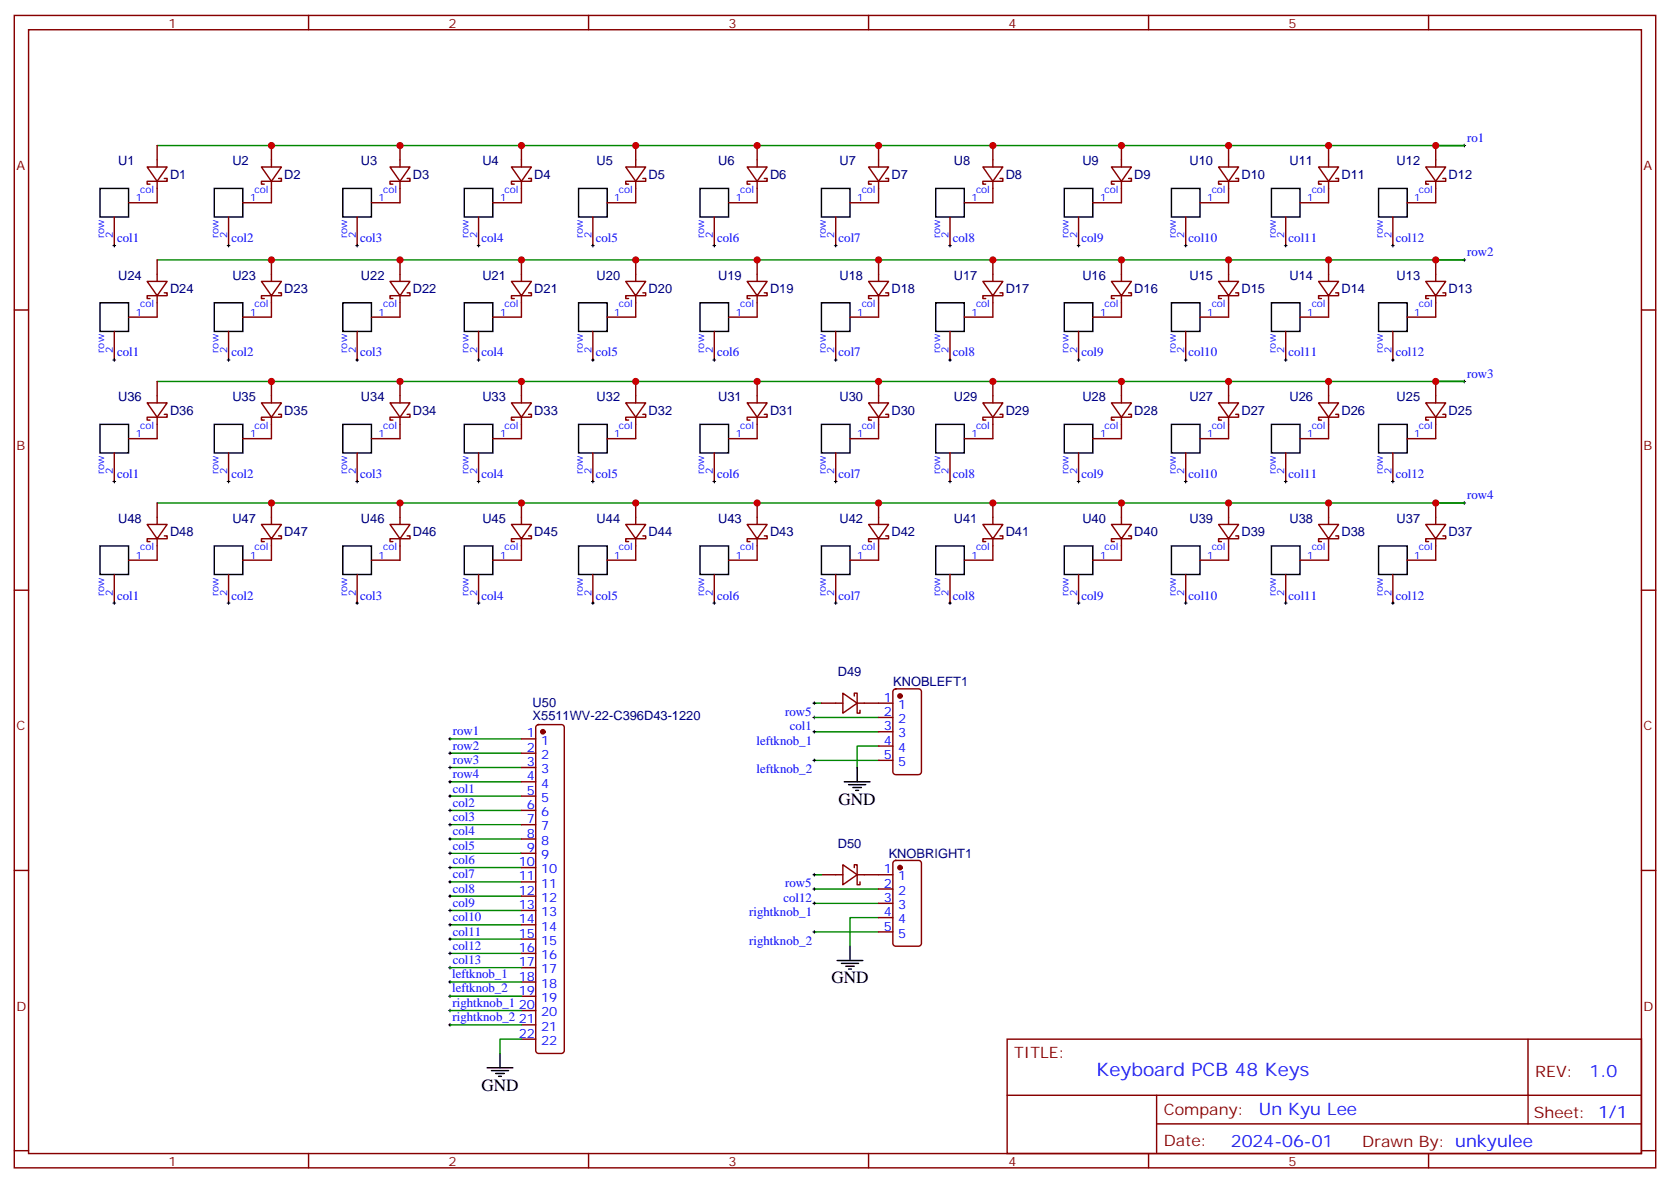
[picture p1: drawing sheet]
<svg xmlns="http://www.w3.org/2000/svg" width="412mm" height="292mm" viewBox="0 0 412 292" stroke-linecap="round" stroke-linejoin="round" font-family="sans-serif">
<g fill="none" stroke="#870000" stroke-width=".35">
<path d="M3.5 3.8h405.4v284.3h-405.4zM7.1 7.3h398.2v277.3h-398.2zM76.2 3.8v3.5M145.3 3.8v3.5M214.5 3.8v3.5M283.6 3.8v3.5M352.8 3.8v3.5M38.8 35.9v5.3M67 35.9v5.3M98.8 35.9v5.3M128.8 35.9v5.3M157 35.9v5.3"/>
<path d="M187 35.9v5.3M217 35.9v5.3M245.2 35.9v5.3M276.9 35.9v5.3M303.4 35.9v5.3M328.1 35.9v5.3M354.5 35.9v5.3M28.2 53.6v7M36.3 41.2h5l-2.5 3.5zM38.8 44.7v5.3h-7.1M40.6 44h.7v.7h-5v.7h.7M56.4 53.6v7"/>
<path d="M64.6 41.2h4.9l-2.5 3.5zM67 44.7v5.3h-7M68.8 44h.7v.7h-4.9v.7h.7M88.2 53.6v7M96.3 41.2h4.9l-2.4 3.5zM98.8 44.7v5.3h-7.1M100.5 44h.7v.7h-4.9v.7h.7M118.2 53.6v7M126.3 41.2h4.9l-2.4 3.5zM128.8 44.7v5.3h-7.1M130.5 44h.7v.7h-4.9v.7h.7M146.4 53.6v7"/>
<path d="M154.5 41.2h5l-2.5 3.5zM157 44.7v5.3h-7.1M158.7 44h.8v.7h-5v.7h.7M176.4 53.6v7M184.5 41.2h4.9l-2.4 3.5zM187 44.7v5.3h-7.1M188.7 44h.7v.7h-4.9v.7h.7M206.4 53.6v7M214.5 41.2h4.9l-2.4 3.5zM217 44.7v5.3h-7.1M218.7 44h.7v.7h-4.9v.7h.7M234.6 53.6v7"/>
<path d="M242.7 41.2h4.9l-2.4 3.5zM245.2 44.7v5.3h-7.1M246.9 44h.7v.7h-4.9v.7h.7M266.3 53.6v7M274.5 41.2h4.9l-2.5 3.5zM276.9 44.7v5.3h-7M278.7 44h.7v.7h-4.9v.7h.7M292.8 53.6v7M300.9 41.2h5l-2.5 3.5zM303.4 44.7v5.3h-7.1M305.2 44h.7v.7h-5v.7h.7M317.5 53.6v7"/>
<path d="M325.6 41.2h5l-2.5 3.5zM328.1 44.7v5.3h-7.1M329.8 44h.8v.7h-5v.7h.7M344 53.6v7M352.1 41.2h4.9l-2.5 3.5zM354.5 44.7v5.3h-7M356.3 44h.7v.7h-4.9v.7h.7M3.5 76.5h3.6M36.3 69.4h5l-2.5 3.6zM38.8 73v5.2h-7.1M38.8 64.1v5.3M40.6 72.2h.7v.8h-5v.7h.7"/>
<path d="M64.6 69.4h4.9l-2.5 3.6zM67 73v5.2h-7M67 64.1v5.3M68.8 72.2h.7v.8h-4.9v.7h.7M96.3 69.4h4.9l-2.4 3.6zM98.8 73v5.2h-7.1M98.8 64.1v5.3M100.5 72.2h.7v.8h-4.9v.7h.7M126.3 69.4h4.9l-2.4 3.6zM128.8 73v5.2h-7.1M128.8 64.1v5.3M130.5 72.2h.7v.8h-4.9v.7h.7"/>
<path d="M154.5 69.4h5l-2.5 3.6zM157 73v5.2h-7.1M157 64.1v5.3M158.7 72.2h.8v.8h-5v.7h.7M184.5 69.4h4.9l-2.4 3.6zM187 73v5.2h-7.1M187 64.1v5.3M188.7 72.2h.7v.8h-4.9v.7h.7M214.5 69.4h4.9l-2.4 3.6zM217 73v5.2h-7.1M217 64.1v5.3M218.7 72.2h.7v.8h-4.9v.7h.7"/>
<path d="M242.7 69.4h4.9l-2.4 3.6zM245.2 73v5.2h-7.1M245.2 64.1v5.3M246.9 72.2h.7v.8h-4.9v.7h.7M274.5 69.4h4.9l-2.5 3.6zM276.9 73v5.2h-7M276.9 64.1v5.3M278.7 72.2h.7v.8h-4.9v.7h.7M300.9 69.4h5l-2.5 3.6zM303.4 73v5.2h-7.1M303.4 64.1v5.3M305.2 72.2h.7v.8h-5v.7h.7"/>
<path d="M325.6 69.4h5l-2.5 3.6zM328.1 73v5.2h-7.1M328.1 64.1v5.3M329.8 72.2h.8v.8h-5v.7h.7M352.1 69.4h4.9l-2.5 3.6zM354.5 73v5.2h-7M354.5 64.1v5.3M356.3 72.2h.7v.8h-4.9v.7h.7M405.3 76.5h3.6M28.2 81.8v7M36.3 99.4h5l-2.5 3.5zM38.8 94.1v5.3"/>
<path d="M56.4 81.8v7M64.6 99.4h4.9l-2.5 3.5zM67 94.1v5.3M88.2 81.8v7M96.3 99.4h4.9l-2.4 3.5zM98.8 94.1v5.3M118.2 81.8v7M126.3 99.4h4.9l-2.4 3.5zM128.8 94.1v5.3M146.4 81.8v7M154.5 99.4h5l-2.5 3.5zM157 94.1v5.3"/>
<path d="M176.4 81.8v7M184.5 99.4h4.9l-2.4 3.5zM187 94.1v5.3M206.4 81.8v7M214.5 99.4h4.9l-2.4 3.5zM217 94.1v5.3M234.6 81.8v7M242.7 99.4h4.9l-2.4 3.5zM245.2 94.1v5.3M266.3 81.8v7M274.5 99.4h4.9l-2.5 3.5zM276.9 94.1v5.3"/>
<path d="M292.8 81.8v7M300.9 99.4h5l-2.5 3.5zM303.4 94.1v5.3M317.5 81.8v7M325.6 99.4h5l-2.5 3.5zM328.1 94.1v5.3M344 81.8v7M352.1 99.4h4.9l-2.5 3.5zM354.5 94.1v5.3M28.2 111.8v7M38.8 102.9v5.3h-7.1M40.6 102.2h.7v.7h-5v.7h.7"/>
<path d="M56.4 111.8v7M67 102.9v5.3h-7M68.8 102.2h.7v.7h-4.9v.7h.7M88.2 111.8v7M98.8 102.9v5.3h-7.1M100.5 102.2h.7v.7h-4.9v.7h.7M118.2 111.8v7M128.8 102.9v5.3h-7.1M130.5 102.2h.7v.7h-4.9v.7h.7M146.4 111.8v7M157 102.9v5.3h-7.1M158.7 102.2h.8v.7h-5v.7h.7"/>
<path d="M176.4 111.8v7M187 102.9v5.3h-7.1M188.7 102.2h.7v.7h-4.9v.7h.7M206.4 111.8v7M217 102.9v5.3h-7.1M218.7 102.2h.7v.7h-4.9v.7h.7M234.6 111.8v7M245.2 102.9v5.3h-7.1M246.9 102.2h.7v.7h-4.9v.7h.7M266.3 111.8v7M276.9 102.9v5.3h-7M278.7 102.2h.7v.7h-4.9v.7h.7"/>
<path d="M292.8 111.8v7M303.4 102.9v5.3h-7.1M305.2 102.2h.7v.7h-5v.7h.7M317.5 111.8v7M328.1 102.9v5.3h-7.1M329.8 102.2h.8v.7h-5v.7h.7M344 111.8v7M354.5 102.9v5.3h-7M356.3 102.2h.7v.7h-4.9v.7h.7M36.3 129.4h5l-2.5 3.5zM38.8 132.9v5.3h-7.1M38.8 124.1v5.3"/>
<path d="M40.6 132.2h.7v.7h-5v.7h.7M64.6 129.4h4.9l-2.5 3.5zM67 132.9v5.3h-7M67 124.1v5.3M68.8 132.2h.7v.7h-4.9v.7h.7M96.3 129.4h4.9l-2.4 3.5zM98.8 132.9v5.3h-7.1M98.8 124.1v5.3M100.5 132.2h.7v.7h-4.9v.7h.7M126.3 129.4h4.9l-2.4 3.5zM128.8 132.9v5.3h-7.1M128.8 124.1v5.3"/>
<path d="M130.5 132.2h.7v.7h-4.9v.7h.7M154.5 129.4h5l-2.5 3.5zM157 132.9v5.3h-7.1M157 124.1v5.3M158.7 132.2h.8v.7h-5v.7h.7M184.5 129.4h4.9l-2.4 3.5zM187 132.9v5.3h-7.1M187 124.1v5.3M188.7 132.2h.7v.7h-4.9v.7h.7M214.5 129.4h4.9l-2.4 3.5zM217 132.9v5.3h-7.1M217 124.1v5.3"/>
<path d="M218.7 132.2h.7v.7h-4.9v.7h.7M242.7 129.4h4.9l-2.4 3.5zM245.2 132.9v5.3h-7.1M245.2 124.1v5.3M246.9 132.2h.7v.7h-4.9v.7h.7M274.5 129.4h4.9l-2.5 3.5zM276.9 132.9v5.3h-7M276.9 124.1v5.3M278.7 132.2h.7v.7h-4.9v.7h.7M300.9 129.4h5l-2.5 3.5zM303.4 132.9v5.3h-7.1M303.4 124.1v5.3"/>
<path d="M305.2 132.2h.7v.7h-5v.7h.7M325.6 129.4h5l-2.5 3.5zM328.1 132.9v5.3h-7.1M328.1 124.1v5.3M329.8 132.2h.8v.7h-5v.7h.7M352.1 129.4h4.9l-2.5 3.5zM354.5 132.9v5.3h-7M354.5 124.1v5.3M356.3 132.2h.7v.7h-4.9v.7h.7M3.5 145.6h3.6M28.2 141.7v7.1M56.4 141.7v7.1"/>
<path d="M88.2 141.7v7.1M118.2 141.7v7.1M146.4 141.7v7.1M176.4 141.7v7.1M206.4 141.7v7.1M234.6 141.7v7.1M266.3 141.7v7.1M292.8 141.7v7.1M317.5 141.7v7.1M344 141.7v7.1M405.3 145.6h3.6M132.5 179l.5-.2h5.6a.71 .71 0 0 1 .7 .7v79.7a.76 .76 0 0 1-.7 .7h-5.6a.76 .76 0 0 1-.7-.7v-79.7z"/>
<path d="M202.8 173.5h5.3M208.1 171l3.6 2.5-3.6 2.5zM211 171.7v-.7h.7v5h.7v-.7M211.7 173.5h8.8M217 177h3.5M220.7 170.2l.5-.2h5.6a.71 .71 0 0 1 .7 .7v19.7a.76 .76 0 0 1-.7 .7h-5.6a.76 .76 0 0 1-.7-.7v-19.7zM128.8 182.3h3.5M128.8 185.8h3.5M128.8 189.4h3.5M128.8 192.9h3.5M128.8 196.4h3.5M128.8 200h3.5"/>
<path d="M217 180.6h3.5M217 184.1h3.5M217 187.6h3.5M3.5 214.8h3.6M128.8 203.5h3.5M128.8 207h3.5M128.8 210.5h3.5M128.8 214.1h3.5M128.8 217.6h3.5M202.8 215.8h5.3M208.1 213.4l3.6 2.4-3.6 2.5zM211 214.1v-.7h.7v4.9h.7v-.7"/>
<path d="M211.7 215.8h8.8M217 219.4h3.5M220.7 212.5l.5-.2h5.6a.71 .71 0 0 1 .7 .7v19.8a.76 .76 0 0 1-.7 .7h-5.6a.76 .76 0 0 1-.7-.7v-19.8zM405.3 214.8h3.6M128.8 221.1h3.5M128.8 224.6h3.5M128.8 228.2h3.5M128.8 231.7h3.5M128.8 235.2h3.5M128.8 238.8h3.5M217 222.9h3.5M217 226.4h3.5"/>
<path d="M217 229.9h3.5M128.8 242.3h3.5M128.8 245.8h3.5M128.8 249.3h3.5M128.8 252.9h3.5M128.8 256.4h3.5M248.7 256.4h156.6v28.2h-156.6zM377.3 256.4v20.9M248.7 270.2h156.5M285.6 277.3h119.6M285.6 270.2v14.2M3.5 283.9h3.6"/>
<path d="M76.2 284.6v3.5M145.3 284.6v3.5M214.5 284.6v3.5M283.6 284.6v3.5M352.8 284.6v3.5M405.3 283.9h3.6"/>
</g>
<g fill="none" stroke="#000" stroke-width=".35">
<path d="M24.7 46.5h7v7.1h-7zM52.9 46.5h7.1v7.1h-7.1zM84.7 46.5h7v7.1h-7zM114.7 46.5h7v7.1h-7zM142.9 46.5h7v7.1h-7zM172.9 46.5h7v7.1h-7zM202.8 46.5h7.1v7.1h-7.1zM231.1 46.5h7v7.1h-7zM262.8 46.5h7.1v7.1h-7.1zM289.3 46.5h7v7.1h-7zM314 46.5h7v7.1h-7zM340.4 46.5h7.1v7.1h-7.1z"/>
<path d="M24.7 74.7h7v7.1h-7zM52.9 74.7h7.1v7.1h-7.1zM84.7 74.7h7v7.1h-7zM114.7 74.7h7v7.1h-7zM142.9 74.7h7v7.1h-7zM172.9 74.7h7v7.1h-7zM202.8 74.7h7.1v7.1h-7.1zM231.1 74.7h7v7.1h-7zM262.8 74.7h7.1v7.1h-7.1zM289.3 74.7h7v7.1h-7zM314 74.7h7v7.1h-7zM340.4 74.7h7.1v7.1h-7.1z"/>
<path d="M24.7 104.7h7v7.1h-7zM52.9 104.7h7.1v7.1h-7.1zM84.7 104.7h7v7.1h-7zM114.7 104.7h7v7.1h-7zM142.9 104.7h7v7.1h-7zM172.9 104.7h7v7.1h-7zM202.8 104.7h7.1v7.1h-7.1zM231.1 104.7h7v7.1h-7zM262.8 104.7h7.1v7.1h-7.1zM289.3 104.7h7v7.1h-7zM314 104.7h7v7.1h-7zM340.4 104.7h7.1v7.1h-7.1z"/>
<path d="M24.7 134.7h7v7h-7zM52.9 134.7h7.1v7h-7.1zM84.7 134.7h7v7h-7zM114.7 134.7h7v7h-7zM142.9 134.7h7v7h-7zM172.9 134.7h7v7h-7zM202.8 134.7h7.1v7h-7.1zM231.1 134.7h7v7h-7zM262.8 134.7h7.1v7h-7.1zM289.3 134.7h7v7h-7zM314 134.7h7v7h-7zM340.4 134.7h7.1v7h-7.1z"/>
<path d="M208.5 192.9h6.3M209.5 193.6h4.3M210.6 194.3h2.1M211.3 195h.7M211.7 189.4v3.5M206.7 237h6.4M207.8 237.7h4.2M208.8 238.4h2.2M209.5 239.1h.8M209.9 233.5v3.5M123.5 259.9v3.6M120.3 263.5h6.3"/>
<path d="M121.4 264.2h4.2M122.4 264.9h2.1M123.1 265.6h.7"/>
</g>
<g fill="none" stroke="#008700" stroke-width=".35">
<path d="M38.8 35.9h322.8M38.8 64.1h322.8M38.8 94.1h322.8M38.8 124.1h322.8M201.1 173.5h1.7M201.1 177h15.9M111.1 182.3h17.7M111.1 185.8h17.7M111.1 189.4h17.7M111.1 192.9h17.7M111.1 196.4h17.7M111.1 200h17.7"/>
<path d="M201.1 187.6h15.9M201.1 180.6h15.9M217 184.1h-5.3v5.3M111.1 203.5h17.7M111.1 207h17.7M111.1 210.5h17.7M111.1 214.1h17.7M111.1 217.6h17.7M201.1 219.4h15.9M201.1 215.8h1.7M111.1 221.1h17.7M111.1 224.6h17.7"/>
<path d="M111.1 228.2h17.7M111.1 231.7h17.7M111.1 235.2h17.7M111.1 238.8h17.7M201.1 229.9h15.9M201.1 222.9h15.9M217 226.4h-7.1v7.1M111.1 242.3h17.7M111.1 245.8h17.7M111.1 249.3h17.7M111.1 252.9h17.7M128.8 256.4h-5.3v3.5"/>
</g>
<g fill="none" stroke="#000" stroke-width=".25">
<path d="M361.2 35.9h.7M361.6 35.6v.7M27.9 60.6h.7M28.2 60.3v.7M56.1 60.6h.7M56.4 60.3v.7M87.8 60.6h.7M88.2 60.3v.7M117.8 60.6h.7M118.2 60.3v.7M146 60.6h.8M146.4 60.3v.7"/>
<path d="M176 60.6h.7M176.4 60.3v.7M206 60.6h.7M206.4 60.3v.7M234.2 60.6h.7M234.6 60.3v.7M266 60.6h.7M266.3 60.3v.7M292.5 60.6h.7M292.8 60.3v.7M317.1 60.6h.8M317.5 60.3v.7"/>
<path d="M343.6 60.6h.7M344 60.3v.7M361.2 64.1h.7M361.6 63.8v.7M27.9 88.8h.7M28.2 88.5v.7M56.1 88.8h.7M56.4 88.5v.7M87.8 88.8h.7M88.2 88.5v.7M117.8 88.8h.7M118.2 88.5v.7"/>
<path d="M146 88.8h.8M146.4 88.5v.7M176 88.8h.7M176.4 88.5v.7M206 88.8h.7M206.4 88.5v.7M234.2 88.8h.7M234.6 88.5v.7M266 88.8h.7M266.3 88.5v.7M292.5 88.8h.7M292.8 88.5v.7"/>
<path d="M317.1 88.8h.8M317.5 88.5v.7M343.6 88.8h.7M344 88.5v.7M361.2 94.1h.7M361.6 93.8v.7M27.9 118.8h.7M28.2 118.5v.7M56.1 118.8h.7M56.4 118.5v.7M87.8 118.8h.7M88.2 118.5v.7"/>
<path d="M117.8 118.8h.7M118.2 118.5v.7M146 118.8h.8M146.4 118.5v.7M176 118.8h.7M176.4 118.5v.7M206 118.8h.7M206.4 118.5v.7M234.2 118.8h.7M234.6 118.5v.7M266 118.8h.7M266.3 118.5v.7"/>
<path d="M292.5 118.8h.7M292.8 118.5v.7M317.1 118.8h.8M317.5 118.5v.7M343.6 118.8h.7M344 118.5v.7M361.2 124.1h.7M361.6 123.8v.7M27.9 148.8h.7M28.2 148.4v.8M56.1 148.8h.7M56.4 148.4v.8"/>
<path d="M87.8 148.8h.7M88.2 148.4v.8M117.8 148.8h.7M118.2 148.4v.8M146 148.8h.8M146.4 148.4v.8M176 148.8h.7M176.4 148.4v.8M206 148.8h.7M206.4 148.4v.8M234.2 148.8h.7M234.6 148.4v.8"/>
<path d="M266 148.8h.7M266.3 148.4v.8M292.5 148.8h.7M292.8 148.4v.8M317.1 148.8h.8M317.5 148.4v.8M343.6 148.8h.7M344 148.4v.8M200.7 177h.7M200.7 173.5h.7M201.1 173.1v.7M201.1 176.7v.7"/>
<path d="M110.8 182.3h.7M110.8 185.8h.7M110.8 189.4h.7M110.8 192.9h.7M110.8 196.4h.7M110.8 200h.7M111.1 182v.7M111.1 185.5v.7M111.1 189v.7M111.1 192.5v.8M111.1 196.1v.7M111.1 199.6v.7"/>
<path d="M200.7 187.6h.7M200.7 180.6h.7M201.1 180.2v.7M201.1 187.3v.7M110.8 203.5h.7M110.8 207h.7M110.8 210.5h.7M110.8 214.1h.7M110.8 217.6h.7M111.1 203.1v.7M111.1 206.7v.7M111.1 210.2v.7"/>
<path d="M111.1 213.7v.7M111.1 217.2v.7M200.7 219.4h.7M200.7 215.8h.7M201.1 215.5v.7M201.1 219v.7M110.8 221.1h.7M110.8 224.6h.7M110.8 228.2h.7M110.8 231.7h.7M110.8 235.2h.7M110.8 238.8h.7"/>
<path d="M111.1 220.8v.7M111.1 224.3v.7M111.1 227.8v.7M111.1 231.4v.7M111.1 234.9v.7M111.1 238.4v.7M200.7 229.9h.7M200.7 222.9h.7M201.1 222.5v.7M201.1 229.6v.7M110.8 242.3h.7M110.8 245.8h.7"/>
<path d="M110.8 249.3h.7M110.8 252.9h.7M111.1 241.9v.7M111.1 245.5v.7M111.1 249v.7M111.1 252.5v.7"/>
</g>
<g fill="#870000" stroke="#870000" stroke-width=".35">
<circle cx="222.2" cy="171.7" r=".53"/>
<circle cx="222.2" cy="214.1" r=".53"/>
<circle cx="134.1" cy="180.6" r=".53"/>
</g>
<g fill="#c00">
<circle cx="354.5" cy="35.9" r=".88"/>
<circle cx="354.5" cy="64.1" r=".88"/>
<circle cx="354.5" cy="94.1" r=".88"/>
<circle cx="354.5" cy="124.1" r=".88"/>
<circle cx="67" cy="35.9" r=".88"/>
<circle cx="98.8" cy="35.9" r=".88"/>
<circle cx="128.8" cy="35.9" r=".88"/>
<circle cx="157" cy="35.9" r=".88"/>
<circle cx="187" cy="35.9" r=".88"/>
<circle cx="217" cy="35.9" r=".88"/>
<circle cx="245.2" cy="35.9" r=".88"/>
<circle cx="276.9" cy="35.9" r=".88"/>
<circle cx="303.4" cy="35.9" r=".88"/>
<circle cx="328.1" cy="35.9" r=".88"/>
<circle cx="328.1" cy="64.1" r=".88"/>
<circle cx="303.4" cy="64.1" r=".88"/>
<circle cx="276.9" cy="64.1" r=".88"/>
<circle cx="245.2" cy="64.1" r=".88"/>
<circle cx="217" cy="64.1" r=".88"/>
<circle cx="187" cy="64.1" r=".88"/>
<circle cx="157" cy="64.1" r=".88"/>
<circle cx="128.8" cy="64.1" r=".88"/>
<circle cx="98.8" cy="64.1" r=".88"/>
<circle cx="67" cy="64.1" r=".88"/>
<circle cx="328.1" cy="94.1" r=".88"/>
<circle cx="303.4" cy="94.1" r=".88"/>
<circle cx="276.9" cy="94.1" r=".88"/>
<circle cx="245.2" cy="94.1" r=".88"/>
<circle cx="217" cy="94.1" r=".88"/>
<circle cx="187" cy="94.1" r=".88"/>
<circle cx="157" cy="94.1" r=".88"/>
<circle cx="128.8" cy="94.1" r=".88"/>
<circle cx="98.8" cy="94.1" r=".88"/>
<circle cx="67" cy="94.1" r=".88"/>
<circle cx="328.1" cy="124.1" r=".88"/>
<circle cx="303.4" cy="124.1" r=".88"/>
<circle cx="276.9" cy="124.1" r=".88"/>
<circle cx="245.2" cy="124.1" r=".88"/>
<circle cx="217" cy="124.1" r=".88"/>
<circle cx="187" cy="124.1" r=".88"/>
<circle cx="157" cy="124.1" r=".88"/>
<circle cx="128.8" cy="124.1" r=".88"/>
<circle cx="98.8" cy="124.1" r=".88"/>
<circle cx="67" cy="124.1" r=".88"/>
</g>
<text font-size="4.6" fill="#00f" x="270.8" y="265.4">Keyboard PCB 48 Keys</text>
<g font-size="4.2">
<text x="207.1" y="198.5">GND</text>
<text x="205.3" y="242.6">GND</text>
<text x="118.9" y="269.1">GND</text>
</g>
<g font-size="4.2" fill="#00f">
<text x="392.5" y="265.7">1.0</text>
<text x="310.9" y="275.2">Un Kyu Lee</text>
<text x="304" y="283">2024-06-01</text>
</g>
<g font-size="3.9" fill="#800">
<text x="250.5" y="261">TITLE:</text>
<text x="379.1" y="265.7">REV:</text>
<text x="287.4" y="275.2">Company:</text>
<text x="378.7" y="275.8">Sheet: 1/1</text>
<text x="287.4" y="282.9">Date:</text>
<text x="336.4" y="282.9">Drawn By: unkyulee</text>
</g>
<g font-size="3.2" fill="#800">
<text x="41.6" y="6.8">1</text>
<text x="110.8" y="6.8">2</text>
<text x="179.9" y="6.8">3</text>
<text x="249.1" y="6.8">4</text>
<text x="318.2" y="6.8">5</text>
<text x="4.1" y="41.9">A</text>
<text x="405.9" y="41.9">A</text>
<text x="4.1" y="111.1">B</text>
<text x="405.9" y="111.1">B</text>
<text x="4.1" y="180.2">C</text>
<text x="405.9" y="180.2">C</text>
<text x="4.1" y="249.3">D</text>
<text x="405.9" y="249.3">D</text>
<text x="41.6" y="287.6">1</text>
<text x="110.8" y="287.6">2</text>
<text x="179.9" y="287.6">3</text>
<text x="249.1" y="287.6">4</text>
<text x="318.2" y="287.6">5</text>
</g>
<g font-size="3.2" fill="#00f">
<text x="362.3" y="35">ro1</text>
<text x="28.9" y="59.7">col1</text>
<text x="57.1" y="59.7">col2</text>
<text x="88.9" y="59.7">col3</text>
<text x="118.9" y="59.7">col4</text>
<text x="147.1" y="59.7">col5</text>
<text x="177.1" y="59.7">col6</text>
<text x="207.1" y="59.7">col7</text>
<text x="235.3" y="59.7">col8</text>
<text x="267.1" y="59.7">col9</text>
<text x="293.5" y="59.7">col10</text>
<text x="318.2" y="59.7">col11</text>
<text x="344.7" y="59.7">col12</text>
<text x="362.3" y="63.3">row2</text>
<text x="28.9" y="87.9">col1</text>
<text x="57.1" y="87.9">col2</text>
<text x="88.9" y="87.9">col3</text>
<text x="118.9" y="87.9">col4</text>
<text x="147.1" y="87.9">col5</text>
<text x="177.1" y="87.9">col6</text>
<text x="207.1" y="87.9">col7</text>
<text x="235.3" y="87.9">col8</text>
<text x="267.1" y="87.9">col9</text>
<text x="293.5" y="87.9">col10</text>
<text x="318.2" y="87.9">col11</text>
<text x="344.7" y="87.9">col12</text>
<text x="362.3" y="93.2">row3</text>
<text x="28.9" y="117.9">col1</text>
<text x="57.1" y="117.9">col2</text>
<text x="88.9" y="117.9">col3</text>
<text x="118.9" y="117.9">col4</text>
<text x="147.1" y="117.9">col5</text>
<text x="177.1" y="117.9">col6</text>
<text x="207.1" y="117.9">col7</text>
<text x="235.3" y="117.9">col8</text>
<text x="267.1" y="117.9">col9</text>
<text x="293.5" y="117.9">col10</text>
<text x="318.2" y="117.9">col11</text>
<text x="344.7" y="117.9">col12</text>
<text x="362.3" y="123.2">row4</text>
<text x="28.9" y="147.9">col1</text>
<text x="57.1" y="147.9">col2</text>
<text x="88.9" y="147.9">col3</text>
<text x="118.9" y="147.9">col4</text>
<text x="147.1" y="147.9">col5</text>
<text x="177.1" y="147.9">col6</text>
<text x="207.1" y="147.9">col7</text>
<text x="235.3" y="147.9">col8</text>
<text x="267.1" y="147.9">col9</text>
<text x="293.5" y="147.9">col10</text>
<text x="318.2" y="147.9">col11</text>
<text x="344.7" y="147.9">col12</text>
<text x="218.3" y="173.1">1</text>
<text x="193.9" y="176.6">row5</text>
<text x="218.3" y="176.7">2</text>
<text x="221.8" y="174.9">1</text>
<text x="221.8" y="178.4">2</text>
<text x="111.8" y="181.4">row1</text>
<text x="111.8" y="185">row2</text>
<text x="130.1" y="182">1</text>
<text x="130.1" y="185.5">2</text>
<text x="133.6" y="183.7">1</text>
<text x="186.8" y="183.7">leftknob_1</text>
<text x="195" y="180.1">col1</text>
<text x="218.3" y="180.2">3</text>
<text x="218.3" y="183.7">4</text>
<text x="221.8" y="182">3</text>
<text x="221.8" y="185.5">4</text>
<text x="111.8" y="188.5">row3</text>
<text x="130.1" y="189">3</text>
<text x="133.6" y="187.3">2</text>
<text x="133.6" y="190.8">3</text>
<text x="186.8" y="190.8">leftknob_2</text>
<text x="218.3" y="187.3">5</text>
<text x="221.8" y="189">5</text>
<text x="111.8" y="192">row4</text>
<text x="111.8" y="195.5">col1</text>
<text x="130.1" y="192.5">4</text>
<text x="130.1" y="196.1">5</text>
<text x="133.6" y="194.3">4</text>
<text x="133.6" y="197.8">5</text>
<text x="111.8" y="199.1">col2</text>
<text x="111.8" y="202.6">col3</text>
<text x="130.1" y="199.6">6</text>
<text x="130.1" y="203.1">7</text>
<text x="133.6" y="201.4">6</text>
<text x="111.8" y="206.1">col4</text>
<text x="111.8" y="209.7">col5</text>
<text x="130.1" y="206.7">8</text>
<text x="133.6" y="204.9">7</text>
<text x="133.6" y="208.4">8</text>
<text x="111.8" y="213.2">col6</text>
<text x="128.1" y="213.7">10</text>
<text x="130.1" y="210.2">9</text>
<text x="133.6" y="211.9">9</text>
<text x="133.6" y="215.5">10</text>
<text x="218.3" y="215.5">1</text>
<text x="111.8" y="216.7">col7</text>
<text x="111.8" y="220.2">col8</text>
<text x="128.1" y="217.2">11</text>
<text x="128.1" y="220.8">12</text>
<text x="133.6" y="219">11</text>
<text x="193.9" y="218.9">row5</text>
<text x="218.3" y="219">2</text>
<text x="221.8" y="217.2">1</text>
<text x="221.8" y="220.8">2</text>
<text x="111.8" y="223.8">col9</text>
<text x="111.8" y="227.3">col10</text>
<text x="128.1" y="224.3">13</text>
<text x="128.1" y="227.8">14</text>
<text x="133.6" y="222.5">12</text>
<text x="133.6" y="226.1">13</text>
<text x="185" y="226.1">rightknob_1</text>
<text x="193.5" y="222.5">col12</text>
<text x="218.3" y="222.5">3</text>
<text x="218.3" y="226.1">4</text>
<text x="221.8" y="224.3">3</text>
<text x="221.8" y="227.8">4</text>
<text x="111.8" y="230.8">col11</text>
<text x="128.1" y="231.4">15</text>
<text x="133.6" y="229.6">14</text>
<text x="133.6" y="233.1">15</text>
<text x="185" y="233.1">rightknob_2</text>
<text x="218.3" y="229.6">5</text>
<text x="221.8" y="231.4">5</text>
<text x="111.8" y="234.4">col12</text>
<text x="111.8" y="237.9">col13</text>
<text x="128.1" y="234.9">16</text>
<text x="128.1" y="238.4">17</text>
<text x="133.6" y="236.6">16</text>
<text x="111.7" y="241.3">leftknob_1</text>
<text x="111.7" y="244.9">leftknob_2</text>
<text x="128.1" y="241.9">18</text>
<text x="128.1" y="245.5">19</text>
<text x="133.6" y="240.2">17</text>
<text x="133.6" y="243.7">18</text>
<text x="111.7" y="248.4">rightknob_1</text>
<text x="111.7" y="251.9">rightknob_2</text>
<text x="128.1" y="249">20</text>
<text x="133.6" y="247.2">19</text>
<text x="133.6" y="250.8">20</text>
<text x="128.1" y="252.5">21</text>
<text x="128.1" y="256">22</text>
<text x="133.6" y="254.3">21</text>
<text x="133.6" y="257.8">22</text>
</g>
<g font-size="3.2" fill="#000080">
<text x="29.2" y="40.8">U1</text>
<text x="57.4" y="40.8">U2</text>
<text x="89.1" y="40.8">U3</text>
<text x="119.1" y="40.8">U4</text>
<text x="147.3" y="40.8">U5</text>
<text x="177.3" y="40.8">U6</text>
<text x="207.3" y="40.8">U7</text>
<text x="235.5" y="40.8">U8</text>
<text x="267.3" y="40.8">U9</text>
<text x="293.7" y="40.8">U10</text>
<text x="318.4" y="40.8">U11</text>
<text x="344.9" y="40.8">U12</text>
<text x="42" y="44.1">D1</text>
<text x="70.2" y="44.1">D2</text>
<text x="102" y="44.1">D3</text>
<text x="131.9" y="44.1">D4</text>
<text x="160.2" y="44.1">D5</text>
<text x="190.1" y="44.1">D6</text>
<text x="220.1" y="44.1">D7</text>
<text x="248.4" y="44.1">D8</text>
<text x="280.1" y="44.1">D9</text>
<text x="306.6" y="44.1">D10</text>
<text x="331.3" y="44.1">D11</text>
<text x="357.7" y="44.1">D12</text>
<text x="29.2" y="69">U24</text>
<text x="57.4" y="69">U23</text>
<text x="89.1" y="69">U22</text>
<text x="119.1" y="69">U21</text>
<text x="147.3" y="69">U20</text>
<text x="177.3" y="69">U19</text>
<text x="207.3" y="69">U18</text>
<text x="235.5" y="69">U17</text>
<text x="267.3" y="69">U16</text>
<text x="293.7" y="69">U15</text>
<text x="318.4" y="69">U14</text>
<text x="344.9" y="69">U13</text>
<text x="42" y="72.3">D24</text>
<text x="70.2" y="72.3">D23</text>
<text x="102" y="72.3">D22</text>
<text x="131.9" y="72.3">D21</text>
<text x="160.2" y="72.3">D20</text>
<text x="190.1" y="72.3">D19</text>
<text x="220.1" y="72.3">D18</text>
<text x="248.4" y="72.3">D17</text>
<text x="280.1" y="72.3">D16</text>
<text x="306.6" y="72.3">D15</text>
<text x="331.3" y="72.3">D14</text>
<text x="357.7" y="72.3">D13</text>
<text x="29.2" y="99">U36</text>
<text x="57.4" y="99">U35</text>
<text x="89.1" y="99">U34</text>
<text x="119.1" y="99">U33</text>
<text x="147.3" y="99">U32</text>
<text x="177.3" y="99">U31</text>
<text x="207.3" y="99">U30</text>
<text x="235.5" y="99">U29</text>
<text x="267.3" y="99">U28</text>
<text x="293.7" y="99">U27</text>
<text x="318.4" y="99">U26</text>
<text x="344.9" y="99">U25</text>
<text x="42" y="102.3">D36</text>
<text x="70.2" y="102.3">D35</text>
<text x="102" y="102.3">D34</text>
<text x="131.9" y="102.3">D33</text>
<text x="160.2" y="102.3">D32</text>
<text x="190.1" y="102.3">D31</text>
<text x="220.1" y="102.3">D30</text>
<text x="248.4" y="102.3">D29</text>
<text x="280.1" y="102.3">D28</text>
<text x="306.6" y="102.3">D27</text>
<text x="331.3" y="102.3">D26</text>
<text x="357.7" y="102.3">D25</text>
<text x="29.2" y="129">U48</text>
<text x="57.4" y="129">U47</text>
<text x="89.1" y="129">U46</text>
<text x="119.1" y="129">U45</text>
<text x="147.3" y="129">U44</text>
<text x="177.3" y="129">U43</text>
<text x="207.3" y="129">U42</text>
<text x="235.5" y="129">U41</text>
<text x="267.3" y="129">U40</text>
<text x="293.7" y="129">U39</text>
<text x="318.4" y="129">U38</text>
<text x="344.9" y="129">U37</text>
<text x="42" y="132.3">D48</text>
<text x="70.2" y="132.3">D47</text>
<text x="102" y="132.3">D46</text>
<text x="131.9" y="132.3">D45</text>
<text x="160.2" y="132.3">D44</text>
<text x="190.1" y="132.3">D43</text>
<text x="220.1" y="132.3">D42</text>
<text x="248.4" y="132.3">D41</text>
<text x="280.1" y="132.3">D40</text>
<text x="306.6" y="132.3">D39</text>
<text x="331.3" y="132.3">D38</text>
<text x="357.7" y="132.3">D37</text>
<text x="206.9" y="166.8">D49</text>
<text x="220.6" y="169.4">KNOBLEFT1</text>
<text x="131.5" y="177.6">X5511WV-22-C396D43-1220</text>
<text x="131.5" y="174.4">U50</text>
<text x="206.9" y="209.2">D50</text>
<text x="219.5" y="211.7">KNOBRIGHT1</text>
</g>
<g font-size="2.5" fill="#00f">
<text x="34.6" y="47.6">col</text>
<text x="62.9" y="47.6">col</text>
<text x="94.6" y="47.6">col</text>
<text x="124.6" y="47.6">col</text>
<text x="152.8" y="47.6">col</text>
<text x="182.8" y="47.6">col</text>
<text x="212.8" y="47.6">col</text>
<text x="241" y="47.6">col</text>
<text x="272.8" y="47.6">col</text>
<text x="299.2" y="47.6">col</text>
<text x="323.9" y="47.6">col</text>
<text x="350.4" y="47.6">col</text>
<text x="33.5" y="49.7">1</text>
<text x="61.7" y="49.7">1</text>
<text x="93.5" y="49.7">1</text>
<text x="123.5" y="49.7">1</text>
<text x="151.7" y="49.7">1</text>
<text x="181.7" y="49.7">1</text>
<text x="211.7" y="49.7">1</text>
<text x="239.9" y="49.7">1</text>
<text x="271.6" y="49.7">1</text>
<text x="298.1" y="49.7">1</text>
<text x="322.8" y="49.7">1</text>
<text x="349.2" y="49.7">1</text>
<text x="25.8" y="58.8" transform="rotate(-90 25.8 58.8)">row</text>
<text x="27.9" y="58.8" transform="rotate(-90 27.9 58.8)">2</text>
<text x="54" y="58.8" transform="rotate(-90 54 58.8)">row</text>
<text x="56.1" y="58.8" transform="rotate(-90 56.1 58.8)">2</text>
<text x="85.7" y="58.8" transform="rotate(-90 85.7 58.8)">row</text>
<text x="87.8" y="58.8" transform="rotate(-90 87.8 58.8)">2</text>
<text x="115.7" y="58.8" transform="rotate(-90 115.7 58.8)">row</text>
<text x="117.8" y="58.8" transform="rotate(-90 117.8 58.8)">2</text>
<text x="143.9" y="58.8" transform="rotate(-90 143.9 58.8)">row</text>
<text x="146" y="58.8" transform="rotate(-90 146 58.8)">2</text>
<text x="173.9" y="58.8" transform="rotate(-90 173.9 58.8)">row</text>
<text x="176" y="58.8" transform="rotate(-90 176 58.8)">2</text>
<text x="203.9" y="58.8" transform="rotate(-90 203.9 58.8)">row</text>
<text x="206" y="58.8" transform="rotate(-90 206 58.8)">2</text>
<text x="232.1" y="58.8" transform="rotate(-90 232.1 58.8)">row</text>
<text x="234.2" y="58.8" transform="rotate(-90 234.2 58.8)">2</text>
<text x="263.9" y="58.8" transform="rotate(-90 263.9 58.8)">row</text>
<text x="266" y="58.8" transform="rotate(-90 266 58.8)">2</text>
<text x="290.3" y="58.8" transform="rotate(-90 290.3 58.8)">row</text>
<text x="292.5" y="58.8" transform="rotate(-90 292.5 58.8)">2</text>
<text x="315" y="58.8" transform="rotate(-90 315 58.8)">row</text>
<text x="317.1" y="58.8" transform="rotate(-90 317.1 58.8)">2</text>
<text x="341.5" y="58.8" transform="rotate(-90 341.5 58.8)">row</text>
<text x="343.6" y="58.8" transform="rotate(-90 343.6 58.8)">2</text>
<text x="33.5" y="77.9">1</text>
<text x="34.6" y="75.8">col</text>
<text x="61.7" y="77.9">1</text>
<text x="62.9" y="75.8">col</text>
<text x="93.5" y="77.9">1</text>
<text x="94.6" y="75.8">col</text>
<text x="123.5" y="77.9">1</text>
<text x="124.6" y="75.8">col</text>
<text x="151.7" y="77.9">1</text>
<text x="152.8" y="75.8">col</text>
<text x="181.7" y="77.9">1</text>
<text x="182.8" y="75.8">col</text>
<text x="211.7" y="77.9">1</text>
<text x="212.8" y="75.8">col</text>
<text x="239.9" y="77.9">1</text>
<text x="241" y="75.8">col</text>
<text x="271.6" y="77.9">1</text>
<text x="272.8" y="75.8">col</text>
<text x="298.1" y="77.9">1</text>
<text x="299.2" y="75.8">col</text>
<text x="322.8" y="77.9">1</text>
<text x="323.9" y="75.8">col</text>
<text x="349.2" y="77.9">1</text>
<text x="350.4" y="75.8">col</text>
<text x="25.8" y="87" transform="rotate(-90 25.8 87)">row</text>
<text x="27.9" y="87.1" transform="rotate(-90 27.9 87.1)">2</text>
<text x="54" y="87" transform="rotate(-90 54 87)">row</text>
<text x="56.1" y="87.1" transform="rotate(-90 56.1 87.1)">2</text>
<text x="85.7" y="87" transform="rotate(-90 85.7 87)">row</text>
<text x="87.8" y="87.1" transform="rotate(-90 87.8 87.1)">2</text>
<text x="115.7" y="87" transform="rotate(-90 115.7 87)">row</text>
<text x="117.8" y="87.1" transform="rotate(-90 117.8 87.1)">2</text>
<text x="143.9" y="87" transform="rotate(-90 143.9 87)">row</text>
<text x="146" y="87.1" transform="rotate(-90 146 87.1)">2</text>
<text x="173.9" y="87" transform="rotate(-90 173.9 87)">row</text>
<text x="176" y="87.1" transform="rotate(-90 176 87.1)">2</text>
<text x="203.9" y="87" transform="rotate(-90 203.9 87)">row</text>
<text x="206" y="87.1" transform="rotate(-90 206 87.1)">2</text>
<text x="232.1" y="87" transform="rotate(-90 232.1 87)">row</text>
<text x="234.2" y="87.1" transform="rotate(-90 234.2 87.1)">2</text>
<text x="263.9" y="87" transform="rotate(-90 263.9 87)">row</text>
<text x="266" y="87.1" transform="rotate(-90 266 87.1)">2</text>
<text x="290.3" y="87" transform="rotate(-90 290.3 87)">row</text>
<text x="292.5" y="87.1" transform="rotate(-90 292.5 87.1)">2</text>
<text x="315" y="87" transform="rotate(-90 315 87)">row</text>
<text x="317.1" y="87.1" transform="rotate(-90 317.1 87.1)">2</text>
<text x="341.5" y="87" transform="rotate(-90 341.5 87)">row</text>
<text x="343.6" y="87.1" transform="rotate(-90 343.6 87.1)">2</text>
<text x="33.5" y="107.9">1</text>
<text x="34.6" y="105.8">col</text>
<text x="61.7" y="107.9">1</text>
<text x="62.9" y="105.8">col</text>
<text x="93.5" y="107.9">1</text>
<text x="94.6" y="105.8">col</text>
<text x="123.5" y="107.9">1</text>
<text x="124.6" y="105.8">col</text>
<text x="151.7" y="107.9">1</text>
<text x="152.8" y="105.8">col</text>
<text x="181.7" y="107.9">1</text>
<text x="182.8" y="105.8">col</text>
<text x="211.7" y="107.9">1</text>
<text x="212.8" y="105.8">col</text>
<text x="239.9" y="107.9">1</text>
<text x="241" y="105.8">col</text>
<text x="271.6" y="107.9">1</text>
<text x="272.8" y="105.8">col</text>
<text x="298.1" y="107.9">1</text>
<text x="299.2" y="105.8">col</text>
<text x="322.8" y="107.9">1</text>
<text x="323.9" y="105.8">col</text>
<text x="349.2" y="107.9">1</text>
<text x="350.4" y="105.8">col</text>
<text x="25.8" y="117" transform="rotate(-90 25.8 117)">row</text>
<text x="27.9" y="117.1" transform="rotate(-90 27.9 117.1)">2</text>
<text x="54" y="117" transform="rotate(-90 54 117)">row</text>
<text x="56.1" y="117.1" transform="rotate(-90 56.1 117.1)">2</text>
<text x="85.7" y="117" transform="rotate(-90 85.7 117)">row</text>
<text x="87.8" y="117.1" transform="rotate(-90 87.8 117.1)">2</text>
<text x="115.7" y="117" transform="rotate(-90 115.7 117)">row</text>
<text x="117.8" y="117.1" transform="rotate(-90 117.8 117.1)">2</text>
<text x="143.9" y="117" transform="rotate(-90 143.9 117)">row</text>
<text x="146" y="117.1" transform="rotate(-90 146 117.1)">2</text>
<text x="173.9" y="117" transform="rotate(-90 173.9 117)">row</text>
<text x="176" y="117.1" transform="rotate(-90 176 117.1)">2</text>
<text x="203.9" y="117" transform="rotate(-90 203.9 117)">row</text>
<text x="206" y="117.1" transform="rotate(-90 206 117.1)">2</text>
<text x="232.1" y="117" transform="rotate(-90 232.1 117)">row</text>
<text x="234.2" y="117.1" transform="rotate(-90 234.2 117.1)">2</text>
<text x="263.9" y="117" transform="rotate(-90 263.9 117)">row</text>
<text x="266" y="117.1" transform="rotate(-90 266 117.1)">2</text>
<text x="290.3" y="117" transform="rotate(-90 290.3 117)">row</text>
<text x="292.5" y="117.1" transform="rotate(-90 292.5 117.1)">2</text>
<text x="315" y="117" transform="rotate(-90 315 117)">row</text>
<text x="317.1" y="117.1" transform="rotate(-90 317.1 117.1)">2</text>
<text x="341.5" y="117" transform="rotate(-90 341.5 117)">row</text>
<text x="343.6" y="117.1" transform="rotate(-90 343.6 117.1)">2</text>
<text x="33.5" y="137.9">1</text>
<text x="34.6" y="135.7">col</text>
<text x="61.7" y="137.9">1</text>
<text x="62.9" y="135.7">col</text>
<text x="93.5" y="137.9">1</text>
<text x="94.6" y="135.7">col</text>
<text x="123.5" y="137.9">1</text>
<text x="124.6" y="135.7">col</text>
<text x="151.7" y="137.9">1</text>
<text x="152.8" y="135.7">col</text>
<text x="181.7" y="137.9">1</text>
<text x="182.8" y="135.7">col</text>
<text x="211.7" y="137.9">1</text>
<text x="212.8" y="135.7">col</text>
<text x="239.9" y="137.9">1</text>
<text x="241" y="135.7">col</text>
<text x="271.6" y="137.9">1</text>
<text x="272.8" y="135.7">col</text>
<text x="298.1" y="137.9">1</text>
<text x="299.2" y="135.7">col</text>
<text x="322.8" y="137.9">1</text>
<text x="323.9" y="135.7">col</text>
<text x="349.2" y="137.9">1</text>
<text x="350.4" y="135.7">col</text>
<text x="25.8" y="147" transform="rotate(-90 25.8 147)">row</text>
<text x="27.9" y="147" transform="rotate(-90 27.9 147)">2</text>
<text x="54" y="147" transform="rotate(-90 54 147)">row</text>
<text x="56.1" y="147" transform="rotate(-90 56.1 147)">2</text>
<text x="85.7" y="147" transform="rotate(-90 85.7 147)">row</text>
<text x="87.8" y="147" transform="rotate(-90 87.8 147)">2</text>
<text x="115.7" y="147" transform="rotate(-90 115.7 147)">row</text>
<text x="117.8" y="147" transform="rotate(-90 117.8 147)">2</text>
<text x="143.9" y="147" transform="rotate(-90 143.9 147)">row</text>
<text x="146" y="147" transform="rotate(-90 146 147)">2</text>
<text x="173.9" y="147" transform="rotate(-90 173.9 147)">row</text>
<text x="176" y="147" transform="rotate(-90 176 147)">2</text>
<text x="203.9" y="147" transform="rotate(-90 203.9 147)">row</text>
<text x="206" y="147" transform="rotate(-90 206 147)">2</text>
<text x="232.1" y="147" transform="rotate(-90 232.1 147)">row</text>
<text x="234.2" y="147" transform="rotate(-90 234.2 147)">2</text>
<text x="263.9" y="147" transform="rotate(-90 263.9 147)">row</text>
<text x="266" y="147" transform="rotate(-90 266 147)">2</text>
<text x="290.3" y="147" transform="rotate(-90 290.3 147)">row</text>
<text x="292.5" y="147" transform="rotate(-90 292.5 147)">2</text>
<text x="315" y="147" transform="rotate(-90 315 147)">row</text>
<text x="317.1" y="147" transform="rotate(-90 317.1 147)">2</text>
<text x="341.5" y="147" transform="rotate(-90 341.5 147)">row</text>
<text x="343.6" y="147" transform="rotate(-90 343.6 147)">2</text>
</g>
</svg>
